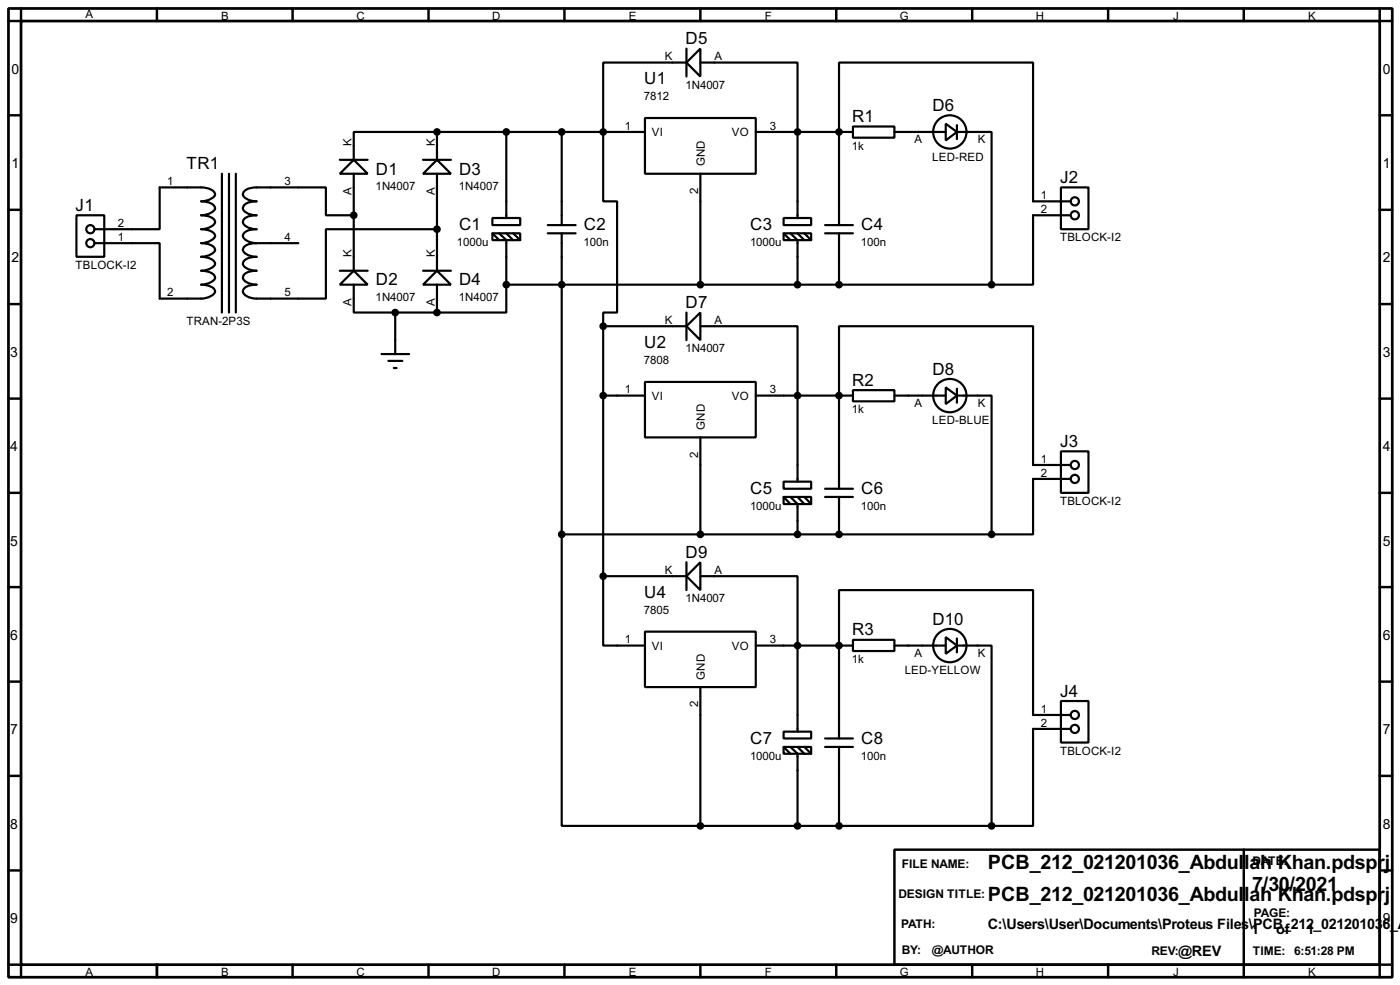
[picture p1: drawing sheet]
<svg xmlns="http://www.w3.org/2000/svg" width="256mm" height="180mm" viewBox="0 0 256 180" stroke-linecap="round" stroke-linejoin="round" font-family="sans-serif">
<path d="M1.6 1.6h253.5v177.3h-253.5zM3.9 3.9h248.9v172.7h-248.9z" fill="none" stroke="#000" stroke-width=".5"/>
<g fill="none" stroke="#000" stroke-width=".45">
<path d="M3.9 1.6v2.3h-2.3M28.8 1.6v2.3M53.6 1.6v2.3M78.5 1.6v2.3M103.4 1.6v2.3M128.3 1.6v2.3M153.2 1.6v2.3M178.1 1.6v2.3M203 1.6v2.3M227.9 1.6v2.3M252.8 1.6v2.3h2.3M1.6 21.1h2.3"/>
<path d="M1.6 38.4h2.3M252.8 21.1h2.3M252.8 38.4h2.3M1.6 55.7h2.3M252.8 55.7h2.3M1.6 73h2.3M252.8 73h2.3M1.6 90.2h2.3M252.8 90.2h2.3M1.6 107.5h2.3M252.8 107.5h2.3M1.6 124.8h2.3"/>
<path d="M252.8 124.8h2.3M1.6 142h2.3M1.6 159.3h2.3M163.9 155.5h88.9v21.1h-88.9zM227.9 155.5v23.4M252.8 142h2.3M252.8 159.3h2.3M1.6 176.6h2.3v2.3M28.8 176.6v2.3M53.6 176.6v2.3M78.5 176.6v2.3M103.4 176.6v2.3"/>
<path d="M128.3 176.6v2.3M153.2 176.6v2.3M178.1 176.6v2.3M203 176.6v2.3M255.1 176.6h-2.3v2.3"/>
</g>
<g fill="none" stroke="#000" stroke-width=".4">
<path d="M125.8 11.5h-15.3v25.4h2.6v20.3h-2.6v2.5M125.8 8.9v5.1M128.3 8.9v5.1l-2.5-2.5zM128.3 11.5h17.8v28.4M14 39.4h5.1v7.6h-5.1zM40.7 31.8v25.4M42 31.8v25.4M43.2 31.8v25.4M62.3 29.3h5.1M64.8 29.3l2.6 2.5h-5.1zM64.8 39.4h-5.1v-5.1h-12.7a2.8 2.8 0 0 0-2.4 .9 .89 .89 0 0 0 .6 1.2l1.1 .4 .7 .1a2.77 2.77 0 0 0-2.4 .9 .9 .9 0 0 0 .6 1.2l1.1 .3 .7 .1a2.84 2.84 0 0 0-2.4 .9 .93 .93 0 0 0 .6 1.2l1.1 .4 .7 .1a2.84 2.84 0 0 0-2.4 .8 .91 .91 0 0 0 .6 1.2l1.1 .4 .7 .1M64.8 31.8v17.8"/>
<path d="M77.5 29.3h5.1M80.1 29.3l2.5 2.5h-5.1zM80.1 24.2h-15.3v5.1M80.1 24.2v5.1M80.1 31.8v17.8M80.1 24.2h38.1M90.2 39.9h5.1v1.3h-5.1zM92.8 24.2v15.7M102.9 24.2v17M118.2 21.6h20.3v10.2h-20.3zM128.3 31.8v20.3M138.5 24.2h17.8"/>
<path d="M143.6 39.9h5v1.3h-5zM156.3 23.2h7.6v2h-7.6zM163.9 24.2h9.4M173.3 22.7l2 1.5-2 1.5zM175.3 24.2h6.4v27.9M175.3 22.9v2.6M194.4 34.3h5v7.7h-5zM196.1 36.9h-6.8v-25.4h-35.6v29.7M196.1 39.4h-6.8v12.7h-7.6M17.3 42h12v-7.7h7.6a2.33 2.33 0 0 1 2.5 1.3 2.68 2.68 0 0 1-2.5 1.3 3.1 3.1 0 0 1 2.4 .9 .88 .88 0 0 1-.7 1.2l-1.1 .3-.6 .1a3.2 3.2 0 0 1 2.4 .9 .9 .9 0 0 1-.7 1.2l-1.1 .4-.6 .1a3.2 3.2 0 0 1 2.4 .8 .89 .89 0 0 1-.7 1.2l-1.1 .4-.6 .1a3.2 3.2 0 0 1 2.4 .9 .86 .86 0 0 1-.7 1.2l-1.1 .3-.6 .1a2.33 2.33 0 0 1 2.5 1.3 2.68 2.68 0 0 1-2.5 1.3 3.1 3.1 0 0 1 2.4 .9 .88 .88 0 0 1-.7 1.2l-1.1 .3-.6 .1a3.2 3.2 0 0 1 2.4 .9 .9 .9 0 0 1-.7 1.2l-1.1 .4-.6 .1h-7.6v-10.2h-12M47 44.5h7.7M62.3 49.6h5.1"/>
<path d="M64.8 49.6l2.6 2.5h-5.1zM64.8 52.1v5.1h7.6M72.4 57.2v7.6M72.4 57.2h7.7M77.5 49.6h5.1M80.1 49.6l2.5 2.5h-5.1zM80.1 42h-20.4v12.7h-12.7a2.32 2.32 0 0 1-2.5-1.3 1.31 1.31 0 0 1 1.2-1.1l1.3-.2a2.37 2.37 0 0 1-2.5-1.2 1.33 1.33 0 0 1 1.2-1.2l1.3-.1a2.37 2.37 0 0 1-2.5-1.3 1.36 1.36 0 0 1 1.2-1.1l1.3-.2a2.37 2.37 0 0 1-2.5-1.2 1.31 1.31 0 0 1 1.2-1.1l1.3-.2M80.1 52.1v5.1M90.2 42.7h5.1v1.3h-5.1zM90.2 42.7l1.3 1.3M91.5 42.7l1.3 1.3v8.1M92.8 52.1v5.1h-12.7"/>
<path d="M92.8 52.1h88.9M92.8 42.7l1.2 1.3M94 42.7l1.3 1.3M100.4 42.7h5.1M100.4 41.2h5.1M102.9 42.7v55.1M110.5 59.7h15.3M110.5 59.7v45.8M125.8 59.7l2.5-2.5v5.1zM125.8 57.2v5.1M128.3 59.7h17.8v28.5M143.6 42.7h5v1.3h-5z"/>
<path d="M143.6 42.7l1.2 1.3M144.8 42.7l1.3 1.3v8.1M146.1 42.7l1.3 1.3M147.4 42.7l1.2 1.3M151.2 42.7h5.1M151.2 41.2h5.1M153.7 42.7v9.4M69.9 64.8h5.1M71.2 66.1h2.5M72.2 67.4h.5M110.5 72.4h7.7M118.2 69.9h20.3v10.2h-20.3z"/>
<path d="M138.5 72.4h17.8M156.3 71.4h7.6v2.1h-7.6zM163.9 72.4h9.4M173.3 70.9l2 1.5-2 1.6zM175.3 72.4h6.4v25.4M175.3 71.2v2.5M102.9 97.8v53.4h25.4M102.9 97.8h78.8M128.3 80.1v17.7M143.6 88.2h5v1.3h-5zM143.6 91h5v1.3h-5zM143.6 91l1.2 1.3"/>
<path d="M144.8 91l1.3 1.3v5.5M146.1 91l1.3 1.3M147.4 91l1.2 1.3M151.2 91h5.1M151.2 89.5h5.1M153.7 91v6.8M194.4 82.6h5v7.6h-5zM196.1 85.1h-6.8v-25.4h-35.6v29.8M196.1 87.7h-6.8v10.1h-7.6M110.5 105.5v12.7h7.7M110.5 105.5h15.3M118.2 115.6h20.3v10.2h-20.3z"/>
<path d="M125.8 102.9v5.1M128.3 102.9v5.1l-2.5-2.5zM128.3 105.5h17.8v28.4M138.5 118.2h17.8M156.3 117.1h7.6v2.1h-7.6zM163.9 118.2h9.4M173.3 116.6l2 1.6-2 1.5zM175.3 118.2h6.4v33M175.3 116.9v2.5M128.3 125.8v25.4M143.6 133.9h5v1.3h-5zM143.6 136.7h5v1.3h-5z"/>
<path d="M143.6 136.7l1.2 1.3M144.8 136.7l1.3 1.3v13.2M146.1 136.7l1.3 1.3M147.4 136.7l1.2 1.3M151.2 136.7h5.1M151.2 135.2h5.1M153.7 136.7v14.5M194.4 128.3h5v7.6h-5zM196.1 130.9h-6.8v-22.9h-35.6v27.2M196.1 133.4h-6.8v17.8h-7.6M128.3 151.2h53.4"/>
<circle cx="174" cy="24.2" r="3.1"/>
<circle cx="196.9" cy="36.9" r=".75"/>
<circle cx="196.9" cy="39.4" r=".75"/>
<circle cx="16.5" cy="42" r=".75"/>
<circle cx="16.5" cy="44.5" r=".75"/>
<circle cx="174" cy="72.4" r="3.1"/>
<circle cx="196.9" cy="87.7" r=".75"/>
<circle cx="196.9" cy="85.1" r=".75"/>
<circle cx="174" cy="118.2" r="3.1"/>
<circle cx="196.9" cy="133.4" r=".75"/>
<circle cx="196.9" cy="130.9" r=".75"/>
</g>
<g fill="#000">
<circle cx="153.7" cy="24.2" r=".2"/>
<circle cx="153.7" cy="72.4" r=".2"/>
<circle cx="153.7" cy="118.2" r=".2"/>
</g>
<g fill="#000" stroke="#000" stroke-width=".4">
<circle cx="64.8" cy="39.4" r=".5"/>
<circle cx="80" cy="24.2" r=".5"/>
<circle cx="92.7" cy="24.2" r=".5"/>
<circle cx="102.9" cy="24.2" r=".5"/>
<circle cx="110.5" cy="24.2" r=".5"/>
<circle cx="146.1" cy="24.2" r=".5"/>
<circle cx="153.7" cy="24.2" r=".5"/>
<circle cx="72.4" cy="57.2" r=".5"/>
<circle cx="80" cy="57.2" r=".5"/>
<circle cx="80" cy="42" r=".5"/>
<circle cx="92.7" cy="52.1" r=".5"/>
<circle cx="102.9" cy="52.1" r=".5"/>
<circle cx="110.5" cy="59.7" r=".5"/>
<circle cx="128.3" cy="52.1" r=".5"/>
<circle cx="146.1" cy="52.1" r=".5"/>
<circle cx="153.7" cy="52.1" r=".5"/>
<circle cx="181.6" cy="52.1" r=".5"/>
<circle cx="110.5" cy="72.4" r=".5"/>
<circle cx="146.1" cy="72.4" r=".5"/>
<circle cx="153.7" cy="72.4" r=".5"/>
<circle cx="102.9" cy="97.8" r=".5"/>
<circle cx="128.3" cy="97.8" r=".5"/>
<circle cx="146.1" cy="97.8" r=".5"/>
<circle cx="153.7" cy="97.8" r=".5"/>
<circle cx="181.6" cy="97.8" r=".5"/>
<circle cx="110.5" cy="105.5" r=".5"/>
<circle cx="146.1" cy="118.2" r=".5"/>
<circle cx="153.7" cy="118.2" r=".5"/>
<circle cx="128.3" cy="151.2" r=".5"/>
<circle cx="146.1" cy="151.2" r=".5"/>
<circle cx="153.7" cy="151.2" r=".5"/>
<circle cx="181.6" cy="151.2" r=".5"/>
</g>
<g font-size="4.1">
<text x="181" y="159.1">PCB_212_021201036_Abdul</text>
<text x="227.9" y="159.1">l</text>
<text x="228.9" y="159.1">ah Khan.pdspr</text>
<text x="253.7" y="159.1">j</text>
<text x="181" y="164.9">PCB_212_021201036_Abdul</text>
<text x="227.9" y="164.9">l</text>
<text x="228.9" y="164.9">ah Khan.pdspr</text>
<text x="229.4" y="163.1">7/30/2021</text>
<text x="253.7" y="164.9">j</text>
</g>
<g font-size="3.5">
<text x="125.6" y="8.1">D5</text>
<text x="118" y="15.5">U1</text>
<text x="156.1" y="22.4">R1</text>
<text x="170.8" y="20.3">D6</text>
<text x="34.2" y="31">TR1</text>
<text x="68.9" y="31.9">D1</text>
<text x="84.1" y="31.9">D3</text>
<text x="194.2" y="33.5">J2</text>
<text x="13.9" y="38.6">J1</text>
<text x="84.1" y="42.1">C1</text>
<text x="107" y="42.1">C2</text>
<text x="137.5" y="42.1">C3</text>
<text x="157.8" y="42.1">C4</text>
<text x="68.9" y="52.2">D2</text>
<text x="84.1" y="52.2">D4</text>
<text x="125.6" y="56.4">D7</text>
<text x="118" y="63.7">U2</text>
<text x="156.1" y="70.6">R2</text>
<text x="170.8" y="68.6">D8</text>
<text x="194.2" y="81.8">J3</text>
<text x="137.5" y="90.4">C5</text>
<text x="157.8" y="90.4">C6</text>
<text x="125.6" y="102.1">D9</text>
<text x="118" y="109.4">U4</text>
<text x="156.1" y="116.3">R3</text>
<text x="170.8" y="114.3">D10</text>
<text x="194.2" y="127.5">J4</text>
<text x="137.5" y="136.1">C7</text>
<text x="157.8" y="136.1">C8</text>
</g>
<g font-size="3">
<text x="180.9" y="170">C:\Users\User\Documents\Proteus Files\PCB_212_02120103</text>
<text x="229.2" y="171">1</text>
<text x="233.8" y="171">of</text>
<text x="239.4" y="171">1</text>
<text x="253.3" y="170">6_A</text>
<text x="215.9" y="175">@REV</text>
</g>
<g font-size="2.9">
<text x="2.1" y="13.5">0</text>
<text x="253.4" y="13.5">0</text>
<text x="2.1" y="30.7">1</text>
<text x="253.4" y="30.7">1</text>
<text x="2.1" y="48">2</text>
<text x="253.4" y="48">2</text>
<text x="1.9" y="65.3">3</text>
<text x="253.4" y="65.3">3</text>
<text x="1.9" y="82.5">4</text>
<text x="253.4" y="82.5">4</text>
<text x="1.9" y="99.9">5</text>
<text x="253.4" y="99.9">5</text>
<text x="1.9" y="117.1">6</text>
<text x="253.4" y="117.1">6</text>
<text x="1.9" y="134.4">7</text>
<text x="253.4" y="134.4">7</text>
<text x="1.9" y="151.7">8</text>
<text x="253.4" y="151.7">8</text>
<text x="1.9" y="168.9">9</text>
<text x="253.4" y="168.9">9</text>
</g>
<g font-size="2.5">
<text x="165.2" y="158.9">FILE NAME:</text>
<text x="229.4" y="158.4">DATE:</text>
<text x="164.6" y="164.4">DESIGN TITLE:</text>
<text x="229.7" y="167.8">PAGE:</text>
<text x="165.1" y="169.8">PATH:</text>
<text x="165.2" y="174.6">BY:</text>
<text x="170.7" y="174.6">@AUTHOR</text>
<text x="210.9" y="174.8">REV:</text>
<text x="229.5" y="174.8">TIME: 6:51:28 PM</text>
</g>
<g font-size="2.4">
<text x="15.6" y="3.4">A</text>
<text x="40.5" y="3.6">B</text>
<text x="65.3" y="3.6">C</text>
<text x="90.2" y="3.6">D</text>
<text x="115.2" y="3.6">E</text>
<text x="140.1" y="3.6">F</text>
<text x="164.8" y="3.6">G</text>
<text x="189.8" y="3.6">H</text>
<text x="214.9" y="3.6">J</text>
<text x="239.6" y="3.6">K</text>
<text x="121.8" y="11.1">K</text>
<text x="130.9" y="11.1">A</text>
<text x="125.6" y="16.2">1N4007</text>
<text x="114.5" y="23.8">1</text>
<text x="118" y="18.3">7812</text>
<text x="141" y="23.8">3</text>
<text x="64.4" y="26.7" transform="rotate(-90 64.4 26.7)">K</text>
<text x="79.7" y="26.7" transform="rotate(-90 79.7 26.7)">K</text>
<text x="119.4" y="25">VI</text>
<text x="134.1" y="25">VO</text>
<text x="156.1" y="27.4">1k</text>
<text x="167.5" y="26.1">A</text>
<text x="170.8" y="29.4">LED-RED</text>
<text x="179.1" y="26.1">K</text>
<text x="30.7" y="33.9">1</text>
<text x="52.1" y="33.9">3</text>
<text x="64.4" y="35.7" transform="rotate(-90 64.4 35.7)">A</text>
<text x="68.8" y="34.9">1N4007</text>
<text x="79.7" y="35.7" transform="rotate(-90 79.7 35.7)">A</text>
<text x="84.1" y="34.9">1N4007</text>
<text x="127.9" y="35.5" transform="rotate(-90 127.9 35.5)">2</text>
<text x="129.1" y="30.5" transform="rotate(-90 129.1 30.5)">GND</text>
<text x="21.6" y="41.6">2</text>
<text x="190.7" y="36.5">1</text>
<text x="190.7" y="39">2</text>
<text x="21.6" y="44.1">1</text>
<text x="52.1" y="44.1">4</text>
<text x="64.4" y="47" transform="rotate(-90 64.4 47)">K</text>
<text x="79.7" y="47" transform="rotate(-90 79.7 47)">K</text>
<text x="83.7" y="45">1000u</text>
<text x="106.9" y="45">100n</text>
<text x="137.4" y="45">1000u</text>
<text x="157.7" y="45">100n</text>
<text x="194.2" y="44.1">TBLOCK-I2</text>
<text x="13.8" y="49.2">TBLOCK-I2</text>
<text x="30.7" y="54.3">2</text>
<text x="34.1" y="59.4">TRAN-2P3S</text>
<text x="52.1" y="54.3">5</text>
<text x="64.4" y="56.1" transform="rotate(-90 64.4 56.1)">A</text>
<text x="68.8" y="55.2">1N4007</text>
<text x="79.7" y="56.1" transform="rotate(-90 79.7 56.1)">A</text>
<text x="84.1" y="55.2">1N4007</text>
<text x="121.8" y="59.3">K</text>
<text x="130.9" y="59.3">A</text>
<text x="125.6" y="64.5">1N4007</text>
<text x="114.5" y="72">1</text>
<text x="118" y="66.6">7808</text>
<text x="141" y="72">3</text>
<text x="119.4" y="73.2">VI</text>
<text x="134.1" y="73.2">VO</text>
<text x="156.1" y="75.7">1k</text>
<text x="167.5" y="74.4">A</text>
<text x="170.8" y="77.6">LED-BLUE</text>
<text x="179.1" y="74.4">K</text>
<text x="127.9" y="83.7" transform="rotate(-90 127.9 83.7)">2</text>
<text x="129.1" y="78.7" transform="rotate(-90 129.1 78.7)">GND</text>
<text x="190.7" y="84.7">1</text>
<text x="190.7" y="87.3">2</text>
<text x="137.4" y="93.3">1000u</text>
<text x="157.7" y="93.3">100n</text>
<text x="194.2" y="92.4">TBLOCK-I2</text>
<text x="121.8" y="105.1">K</text>
<text x="130.9" y="105.1">A</text>
<text x="118" y="112.3">7805</text>
<text x="125.6" y="110.2">1N4007</text>
<text x="114.5" y="117.8">1</text>
<text x="119.4" y="119">VI</text>
<text x="134.1" y="119">VO</text>
<text x="141" y="117.8">3</text>
<text x="129.1" y="124.5" transform="rotate(-90 129.1 124.5)">GND</text>
<text x="156.1" y="121.4">1k</text>
<text x="165.7" y="123.4">LED-YELLOW</text>
<text x="167.5" y="120.2">A</text>
<text x="179.1" y="120.2">K</text>
<text x="127.9" y="129.5" transform="rotate(-90 127.9 129.5)">2</text>
<text x="190.7" y="130.5">1</text>
<text x="190.7" y="133">2</text>
<text x="137.4" y="139">1000u</text>
<text x="157.7" y="139">100n</text>
<text x="194.2" y="138.1">TBLOCK-I2</text>
<text x="15.6" y="178.7">A</text>
<text x="40.5" y="178.7">B</text>
<text x="65.3" y="178.7">C</text>
<text x="90.2" y="178.7">D</text>
<text x="115.2" y="178.7">E</text>
<text x="140.1" y="178.7">F</text>
<text x="164.8" y="178.7">G</text>
<text x="189.8" y="178.7">H</text>
<text x="214.9" y="178.7">J</text>
<text x="239.6" y="178.7">K</text>
</g>
</svg>
